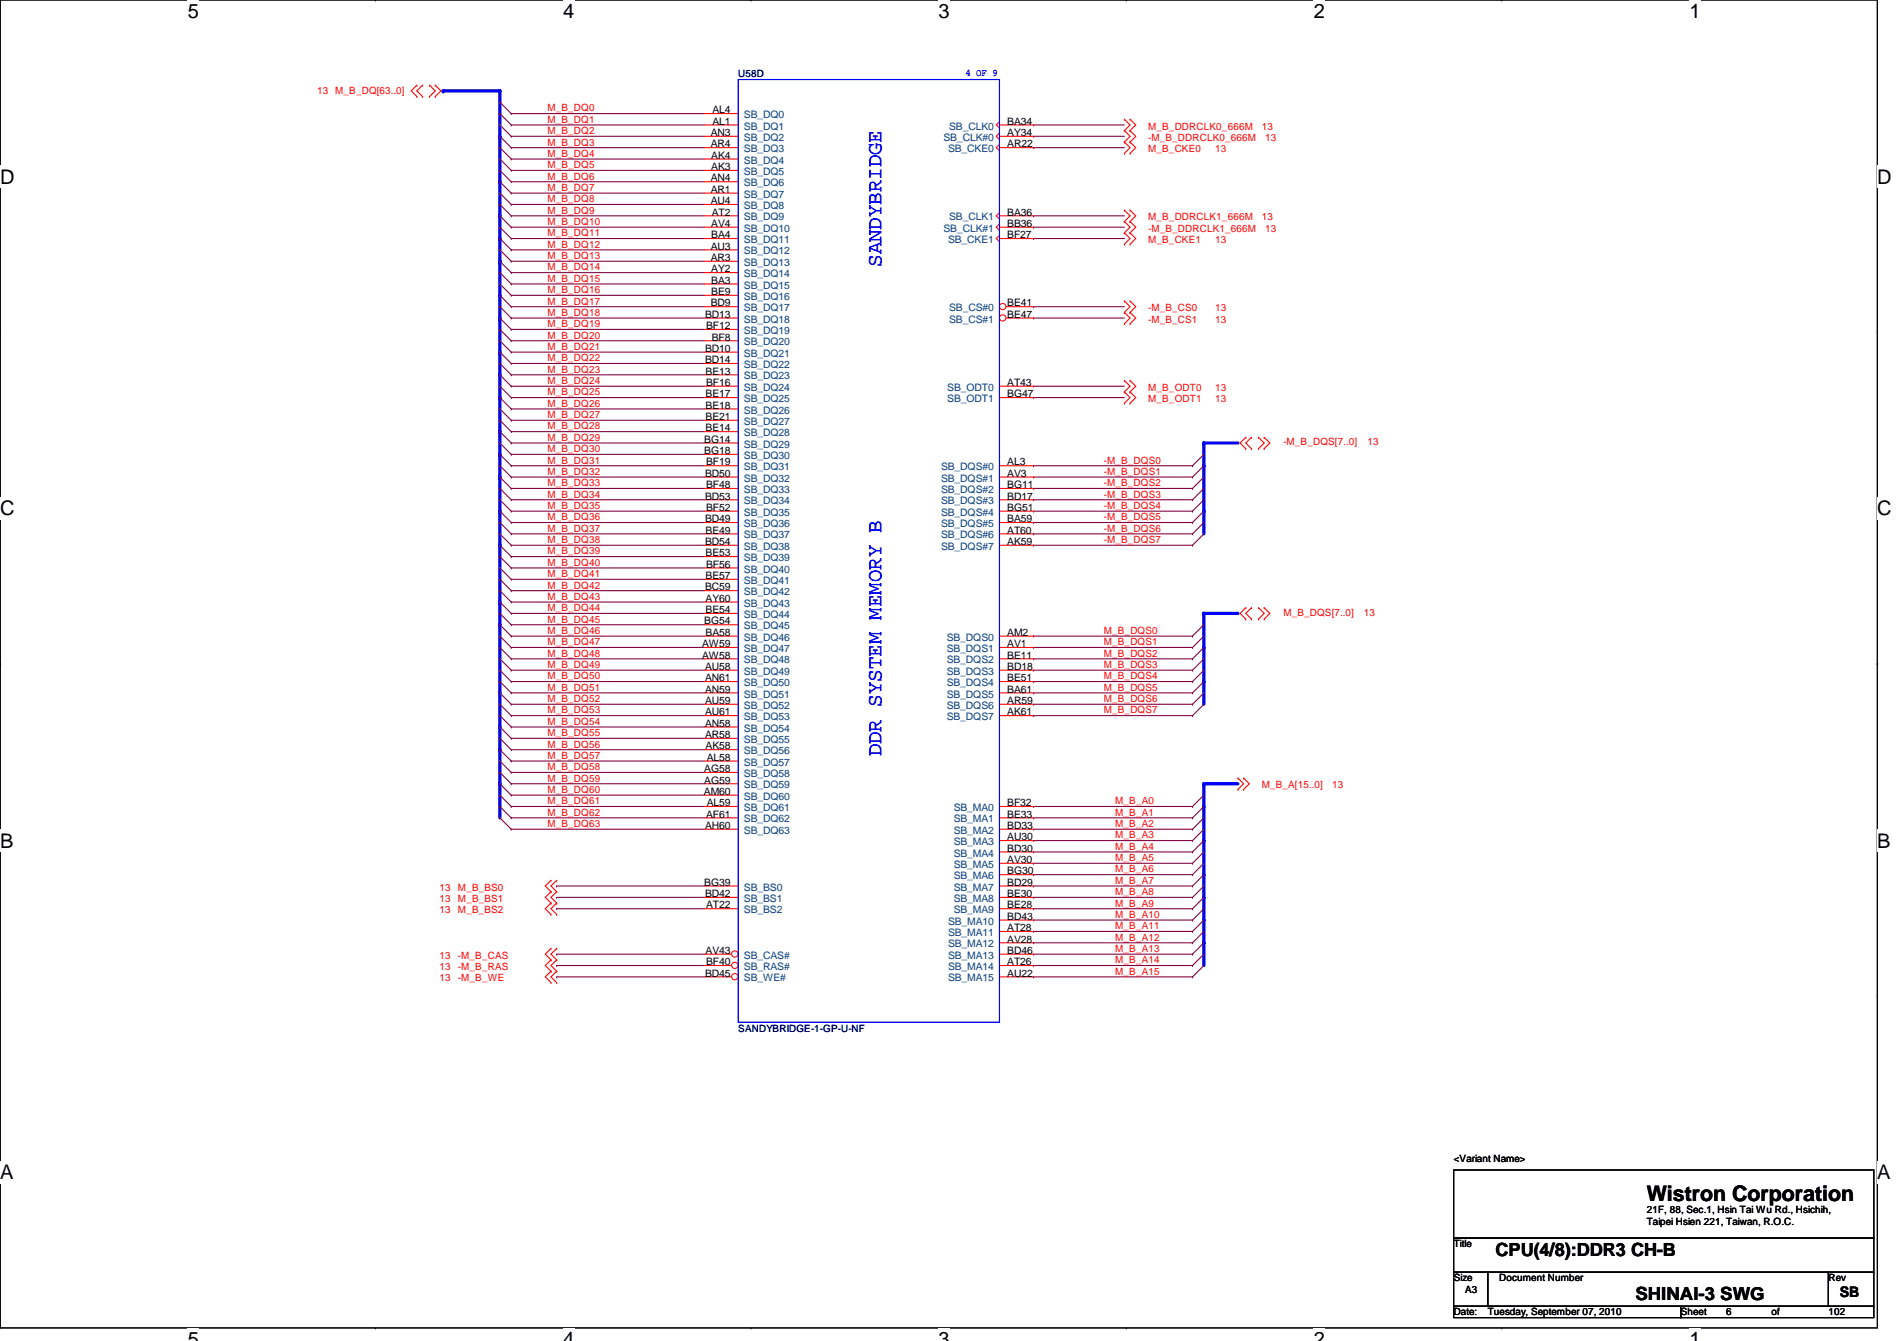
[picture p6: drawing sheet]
<svg xmlns="http://www.w3.org/2000/svg" width="297mm" height="210mm" viewBox="0 0 297 210" stroke-linecap="round" stroke-linejoin="round" font-family="sans-serif">
<path d="M0 0h294v207.9h-294z" fill="none" stroke="#000" stroke-width=".17"/>
<g fill="#fff">
<path d="M29.4 0h1.8v3.5h-1.8z"/>
<path d="M29.4 207.9h1.8v2h-1.8z"/>
</g>
<path d="M58.8 0h.1M58.8 207.9h.1" fill="none" stroke="#000" stroke-width=".17"/>
<g fill="#fff">
<path d="M88.2 0h1.7v3.5h-1.7z"/>
<path d="M88.2 207.9h1.7v2h-1.7z"/>
</g>
<path d="M117.6 0h.1M117.6 207.9h.1" fill="none" stroke="#000" stroke-width=".17"/>
<g fill="#fff">
<path d="M147 0h1.7v3.5h-1.7z"/>
<path d="M147 207.9h1.7v2h-1.7z"/>
</g>
<path d="M176.4 0h.1M176.4 207.9h.1" fill="none" stroke="#000" stroke-width=".17"/>
<g fill="#fff">
<path d="M205.7 0h1.8v3.5h-1.8z"/>
<path d="M205.7 207.9h1.8v2h-1.8z"/>
</g>
<path d="M235.2 0h.1M235.2 207.9h.1" fill="none" stroke="#000" stroke-width=".17"/>
<g fill="#fff">
<path d="M264.5 0h1.8v3.5h-1.8z"/>
<path d="M264.5 207.9h1.8v2h-1.8z"/>
<path d="M0 26h2.3v3.4h-2.3z"/>
<path d="M294 26h2.2v3.4h-2.2z"/>
<path d="M0 77.9h2.3v3.5h-2.3z"/>
<path d="M294 77.9h2.2v3.5h-2.2z"/>
</g>
<path d="M0 51.9h.1M294 51.9h.1" fill="none" stroke="#000" stroke-width=".17"/>
<g fill="#fff">
<path d="M0 129.9h2.1v3.4h-2.1z"/>
<path d="M294 129.9h2v3.4h-2z"/>
</g>
<path d="M0 103.9h.1M294 103.9h.1" fill="none" stroke="#000" stroke-width=".17"/>
<path d="M0 103.9h.1M294 103.9h.1" fill="none" stroke="#000" stroke-width=".16"/>
<g fill="#fff">
<path d="M0 181.8h2.1v3.5h-2.1z"/>
<path d="M294 181.8h2v3.5h-2z"/>
</g>
<path d="M0 155.9h.1M294 155.9h.1" fill="none" stroke="#000" stroke-width=".17"/>
<path d="M69.4 14.2h8.9" fill="none" stroke="#00f" stroke-width=".51"/>
<circle cx="69.4" cy="14.2" r=".25" fill="#00f"/>
<path d="M78.3 46.2v3.6" fill="none" stroke="#00f" stroke-width=".51"/>
<circle cx="78.3" cy="46.2" r=".25" fill="#00f"/>
<path d="M78.3 94.2v3.6" fill="none" stroke="#00f" stroke-width=".51"/>
<circle cx="78.3" cy="94.2" r=".25" fill="#00f"/>
<g fill="none" stroke="#800040" stroke-width=".17">
<path d="M80 17.8h.1M80 19.6h.1M80 17.8h30.3M80 19.6h30.3M80 21.3h.1M80 23.1h.1M80 24.9h.1M80 26.7h.1M80 28.4h.1M80 30.2h.1M80 32h.1M80 33.8h.1"/>
<path d="M80 35.6h.1M80 37.3h.1M80 39.1h.1M80 21.3h30.3M80 23.1h30.3M80 24.9h30.3M80 26.7h30.3M80 28.4h30.3M80 30.2h30.3M80 32h30.3M80 33.8h30.3M80 35.6h30.3"/>
<path d="M80 37.3h30.3M80 39.1h30.3M80 40.9h.1M80 42.7h.1M80 44.4h.1M80 46.2h.1M80 48h.1M80 49.8h.1M80 51.6h.1M80 53.3h.1M80 55.1h.1M80 56.9h.1"/>
<path d="M80 58.7h.1M80 40.9h30.3M80 42.7h30.3M80 44.4h30.3M80 46.2h30.3M80 48h30.3M80 49.8h30.3M80 51.6h30.3M80 53.3h30.3M80 55.1h30.3M80 56.9h30.3M80 58.7h30.3"/>
<path d="M80 74.7h.1M80 76.5h.1M80 78.2h.1M80 60.5h.1M80 62.2h.1M80 64h.1M80 65.8h.1M80 67.6h.1M80 69.3h.1M80 71.1h.1M80 72.9h.1M80 74.7h30.3"/>
<path d="M80 76.5h30.3M80 78.2h30.3M80 60.5h30.3M80 62.2h30.3M80 64h30.3M80 65.8h30.3M80 67.6h30.3M80 69.3h30.3M80 71.1h30.3M80 72.9h30.3M80 80h.1M80 81.8h.1"/>
<path d="M80 83.6h.1M80 85.3h.1M80 87.1h.1M80 88.9h.1M80 90.7h.1M80 92.5h.1M80 94.2h.1M80 96h.1M80 97.8h.1M80 99.6h.1M80 80h30.3M80 81.8h30.3"/>
<path d="M80 83.6h30.3M80 85.3h30.3M80 87.1h30.3M80 88.9h30.3M80 90.7h30.3M80 92.5h30.3M80 94.2h30.3M80 96h30.3M80 97.8h30.3M80 99.6h30.3M80 101.3h.1M80 103.1h.1"/>
<path d="M80 104.9h.1M80 106.7h.1M80 108.5h.1M80 110.2h.1M80 112h.1M80 113.8h.1M80 115.6h.1M80 117.3h.1M80 119.1h.1M80 101.3h30.3M80 103.1h30.3M80 104.9h30.3"/>
<path d="M80 106.7h30.3M80 108.5h30.3M80 110.2h30.3M80 112h30.3M80 113.8h30.3M80 115.6h30.3M80 117.3h30.3M80 119.1h30.3M80 120.9h.1M80 122.7h.1M80 124.5h.1M80 126.2h.1"/>
<path d="M80 128h.1M80 129.8h.1M80 120.9h30.3M80 122.7h30.3M80 124.5h30.3M80 126.2h30.3M80 128h30.3M80 129.8h30.3"/>
</g>
<path d="M78.3 33.8v3.5" fill="none" stroke="#00f" stroke-width=".51"/>
<circle cx="78.3" cy="33.8" r=".25" fill="#00f"/>
<path d="M78.3 37.3v3.6" fill="none" stroke="#00f" stroke-width=".51"/>
<circle cx="78.3" cy="37.3" r=".25" fill="#00f"/>
<path d="M78.3 58.7v3.5" fill="none" stroke="#00f" stroke-width=".51"/>
<circle cx="78.3" cy="58.7" r=".25" fill="#00f"/>
<path d="M78.3 67.6v3.5" fill="none" stroke="#00f" stroke-width=".51"/>
<circle cx="78.3" cy="67.6" r=".25" fill="#00f"/>
<path d="M78.3 55.1v3.6" fill="none" stroke="#00f" stroke-width=".51"/>
<circle cx="78.3" cy="55.1" r=".25" fill="#00f"/>
<path d="M78.3 80v5.3" fill="none" stroke="#00f" stroke-width=".51"/>
<circle cx="78.3" cy="80" r=".25" fill="#00f"/>
<g fill="none" stroke="#800040" stroke-width=".17">
<path d="M161.8 19.6h.1M161.8 19.6h14.3M161.8 21.3h.1M161.8 23.1h.1M161.8 33.8h.1M161.8 35.6h.1M161.8 37.3h.1M161.8 21.3h14.3M161.8 23.1h14.3M161.8 33.8h14.3M161.8 35.6h14.3M161.8 37.3h14.3"/>
<path d="M161.8 48h.1M161.8 49.8h.1M161.8 48h14.3M161.8 49.8h14.3M161.8 60.5h.1M161.8 62.2h.1M161.8 72.9h.1M161.8 74.7h.1M161.8 76.5h.1M161.8 78.2h.1M161.8 60.5h14.3M161.8 62.2h14.3"/>
<path d="M161.8 72.9h24.9M161.8 74.7h24.9M161.8 76.5h24.9M161.8 78.2h24.9M161.8 80h.1M161.8 81.8h.1M161.8 83.6h.1M161.8 85.3h.1M161.8 80h24.9M161.8 81.8h24.9M161.8 83.6h24.9M161.8 85.3h24.9"/>
<path d="M87.2 138.7h.1M87.2 138.7h23.1M87.2 142.2h.1M87.2 140.5h.1M87.2 149.4h.1M87.2 151.1h.1M87.2 152.9h.1M87.2 142.2h23.1M87.2 140.5h23.1M87.2 149.4h23.1M87.2 151.1h23.1M87.2 152.9h23.1"/>
</g>
<path d="M188.5 69.3h5.3" fill="none" stroke="#00f" stroke-width=".51"/>
<circle cx="188.5" cy="69.3" r=".25" fill="#00f"/>
<path d="M188.5 80v3.6" fill="none" stroke="#00f" stroke-width=".51"/>
<circle cx="188.5" cy="80" r=".25" fill="#00f"/>
<g fill="none" stroke="#800040" stroke-width=".17">
<path d="M161.8 99.6h.1M161.8 99.6h24.9M161.8 101.3h.1M161.8 103.1h.1M161.8 104.9h.1M161.8 106.7h.1M161.8 108.5h.1M161.8 110.2h.1M161.8 112h.1M161.8 101.3h24.9M161.8 103.1h24.9M161.8 104.9h24.9"/>
<path d="M161.8 106.7h24.9M161.8 108.5h24.9M161.8 110.2h24.9M161.8 112h24.9"/>
</g>
<path d="M188.5 96h5.3" fill="none" stroke="#00f" stroke-width=".51"/>
<circle cx="188.5" cy="96" r=".25" fill="#00f"/>
<path d="M188.5 106.7v3.5" fill="none" stroke="#00f" stroke-width=".51"/>
<circle cx="188.5" cy="106.7" r=".25" fill="#00f"/>
<path d="M188.5 147.6v3.5" fill="none" stroke="#00f" stroke-width=".51"/>
<circle cx="188.5" cy="147.6" r=".25" fill="#00f"/>
<path d="M188.5 122.7h5.3" fill="none" stroke="#00f" stroke-width=".51"/>
<circle cx="188.5" cy="122.7" r=".25" fill="#00f"/>
<g fill="none" stroke="#800040" stroke-width=".17">
<path d="M161.8 126.2h.1M161.8 128h.1M161.8 129.8h.1M161.8 131.6h.1M161.8 133.3h.1M161.8 135.1h.1M161.8 136.9h.1M161.8 138.7h.1M161.8 126.2h24.9M161.8 128h24.9M161.8 129.8h24.9M161.8 131.6h24.9"/>
<path d="M161.8 133.3h24.9M161.8 135.1h24.9M161.8 136.9h24.9M161.8 138.7h24.9M161.8 144h.1M161.8 145.8h.1M161.8 147.6h.1M161.8 149.4h.1M161.8 151.1h.1M161.8 140.5h.1M161.8 142.2h.1M161.8 144h24.9"/>
<path d="M161.8 145.8h24.9M161.8 147.6h24.9M161.8 149.4h24.9M161.8 151.1h24.9M161.8 140.5h24.9M161.8 142.2h24.9"/>
</g>
<path d="M188.5 122.7v3.5" fill="none" stroke="#00f" stroke-width=".51"/>
<circle cx="188.5" cy="122.7" r=".25" fill="#00f"/>
<path d="M188.5 136.9v3.6" fill="none" stroke="#00f" stroke-width=".51"/>
<circle cx="188.5" cy="136.9" r=".25" fill="#00f"/>
<path d="M188.5 144v3.6" fill="none" stroke="#00f" stroke-width=".51"/>
<circle cx="188.5" cy="144" r=".25" fill="#00f"/>
<path d="M161.8 152.9h.1M161.8 152.9h24.9" fill="none" stroke="#800040" stroke-width=".17"/>
<path d="M78.3 14.2v7.1" fill="none" stroke="#00f" stroke-width=".51"/>
<circle cx="78.3" cy="14.2" r=".25" fill="#00f"/>
<path d="M78.3 21.3v7.1" fill="none" stroke="#00f" stroke-width=".51"/>
<circle cx="78.3" cy="21.3" r=".25" fill="#00f"/>
<path d="M78.3 28.4v5.4" fill="none" stroke="#00f" stroke-width=".51"/>
<circle cx="78.3" cy="28.4" r=".25" fill="#00f"/>
<path d="M78.3 40.9v5.3" fill="none" stroke="#00f" stroke-width=".51"/>
<circle cx="78.3" cy="40.9" r=".25" fill="#00f"/>
<path d="M78.3 49.8v5.3" fill="none" stroke="#00f" stroke-width=".51"/>
<circle cx="78.3" cy="49.8" r=".25" fill="#00f"/>
<path d="M78.3 62.2v5.4" fill="none" stroke="#00f" stroke-width=".51"/>
<circle cx="78.3" cy="62.2" r=".25" fill="#00f"/>
<path d="M78.3 71.1v3.6" fill="none" stroke="#00f" stroke-width=".51"/>
<circle cx="78.3" cy="71.1" r=".25" fill="#00f"/>
<path d="M78.3 74.7v5.3" fill="none" stroke="#00f" stroke-width=".51"/>
<circle cx="78.3" cy="74.7" r=".25" fill="#00f"/>
<path d="M78.3 85.3v8.9" fill="none" stroke="#00f" stroke-width=".51"/>
<circle cx="78.3" cy="85.3" r=".25" fill="#00f"/>
<path d="M78.3 108.5v5.3" fill="none" stroke="#00f" stroke-width=".51"/>
<circle cx="78.3" cy="108.5" r=".25" fill="#00f"/>
<path d="M78.3 97.8v10.7" fill="none" stroke="#00f" stroke-width=".51"/>
<circle cx="78.3" cy="97.8" r=".25" fill="#00f"/>
<path d="M78.3 113.8v3.5" fill="none" stroke="#00f" stroke-width=".51"/>
<circle cx="78.3" cy="113.8" r=".25" fill="#00f"/>
<path d="M78.3 122.7v5.3" fill="none" stroke="#00f" stroke-width=".51"/>
<circle cx="78.3" cy="122.7" r=".25" fill="#00f"/>
<path d="M78.3 117.3v5.4" fill="none" stroke="#00f" stroke-width=".51"/>
<circle cx="78.3" cy="117.3" r=".25" fill="#00f"/>
<path d="M188.5 69.3v3.6" fill="none" stroke="#00f" stroke-width=".51"/>
<circle cx="188.5" cy="69.3" r=".25" fill="#00f"/>
<path d="M188.5 72.9v7.1" fill="none" stroke="#00f" stroke-width=".51"/>
<circle cx="188.5" cy="72.9" r=".25" fill="#00f"/>
<path d="M188.5 96v5.3" fill="none" stroke="#00f" stroke-width=".51"/>
<circle cx="188.5" cy="96" r=".25" fill="#00f"/>
<path d="M188.5 101.3v5.4" fill="none" stroke="#00f" stroke-width=".51"/>
<circle cx="188.5" cy="101.3" r=".25" fill="#00f"/>
<path d="M188.5 126.2v5.4" fill="none" stroke="#00f" stroke-width=".51"/>
<circle cx="188.5" cy="126.2" r=".25" fill="#00f"/>
<path d="M188.5 131.6v5.3" fill="none" stroke="#00f" stroke-width=".51"/>
<circle cx="188.5" cy="131.6" r=".25" fill="#00f"/>
<path d="M188.5 140.5v3.5" fill="none" stroke="#00f" stroke-width=".51"/>
<circle cx="188.5" cy="140.5" r=".25" fill="#00f"/>
<g fill="none" stroke="#f00" stroke-width=".17">
<path d="M65.3 15.1h.1M65.3 13.3h.1M65.3 13.3l-.9 .9 .9 .9M66.2 15.1h.1M66.2 13.3h.1M66.2 13.3l-.9 .9 .9 .9M67.3 13.3h.1M67.3 15.1h.1M67.3 13.3l.9 .9-.9 .9M68.2 15.1h.1M68.2 13.3h.1M68.2 13.3l.8 .9-.8 .9"/>
<path d="M110.3 19.6h5.3M110.3 17.8h5.3M156.5 19l-.5 .6 .5 .5M156.5 19.6h5.3M176.1 18.7h.1M176.1 18.7l.8 .9-.8 .8M176.9 18.7h.1M176.9 18.7l.9 .9-.9 .8M110.3 33.8h5.3M110.3 21.3h5.3M110.3 35.6h5.3M110.3 23.1h5.3"/>
<path d="M110.3 37.3h5.3M110.3 24.9h5.3M110.3 26.7h5.3M110.3 28.4h5.3M110.3 30.2h5.3M110.3 32h5.3M110.3 39.1h5.3M156.5 33.3l-.5 .5 .5 .5M156.5 33.8h5.3M156.5 20.8l-.5 .5 .5 .5M156.5 21.3h5.3M156.5 35.1l-.5 .5 .5 .5"/>
<path d="M156.5 35.6h5.3M156.5 22.6l-.5 .5 .5 .5M156.5 23.1h5.3M156.5 36.8l-.5 .5 .5 .5M156.5 37.3h5.3M176.1 22.2h.1M176.1 24h.1M176.1 20.4h.1M176.1 36.4h.1M176.1 38.2h.1M176.1 32.9h.1M176.1 34.7h.1"/>
<path d="M176.1 22.2l.8 .9-.8 .9M176.1 20.4l.8 .9-.8 .9M176.1 36.4l.8 .9-.8 .9M176.1 32.9l.8 .9-.8 .9M176.1 34.7l.8 .9-.8 .8M176.9 22.2h.1M176.9 24h.1M176.9 20.4h.1M176.9 36.4h.1M176.9 38.2h.1M176.9 32.9h.1M176.9 34.7h.1"/>
<path d="M176.9 22.2l.9 .9-.9 .9M176.9 20.4l.9 .9-.9 .9M176.9 36.4l.9 .9-.9 .9M176.9 32.9l.9 .9-.9 .9M176.9 34.7l.9 .9-.9 .8M110.3 40.9h5.3M110.3 42.7h5.3M110.3 44.4h5.3M110.3 46.2h5.3M110.3 48h5.3M110.3 49.8h5.3M110.3 51.6h5.3"/>
<path d="M110.3 53.3h5.3M110.3 55.1h5.3M110.3 56.9h5.3M110.3 58.7h5.3M176.1 47.1h.1M176.1 48.9h.1M176.1 50.7h.1M176.1 59.6h.1M176.1 47.1l.8 .9-.8 .9M176.1 48.9l.8 .9-.8 .9M176.1 59.6l.8 .9-.8 .8M176.9 47.1h.1"/>
<path d="M176.9 48.9h.1M176.9 50.7h.1M176.9 59.6h.1M176.9 47.1l.9 .9-.9 .9M176.9 48.9l.9 .9-.9 .9M176.9 59.6l.9 .9-.9 .8M110.3 60.5h5.3M110.3 62.2h5.3M110.3 72.9h5.3M110.3 74.7h5.3M110.3 76.5h5.3M110.3 78.2h5.3"/>
<path d="M110.3 64h5.3M110.3 65.8h5.3M110.3 67.6h5.3M110.3 69.3h5.3M110.3 71.1h5.3M156.5 60.5h5.3M156.5 62.2h5.3M156.5 72.9h5.3M156.5 74.7h5.3M156.5 76.5h5.3M156.5 78.2h5.3M176.1 61.3h.1"/>
<path d="M176.1 63.1h.1M176.1 61.3l.8 .9-.8 .9M176.9 61.3h.1M176.9 63.1h.1M176.9 61.3l.9 .9-.9 .9M195.1 70.2h.1M195.1 68.5h.1M195.1 68.5l-.9 .8 .9 .9M196 70.2h.1M196 68.5h.1M196 68.5l-.9 .8 .9 .9M197.1 68.5h.1"/>
<path d="M197.1 70.2h.1M197.1 68.5l.8 .8-.8 .9M197.9 70.2h.1M197.9 68.5h.1M197.9 68.5l.9 .8-.9 .9M110.3 80h5.3M110.3 81.8h5.3M110.3 83.6h5.3M110.3 85.3h5.3M110.3 99.6h5.3M110.3 87.1h5.3M110.3 88.9h5.3"/>
<path d="M110.3 90.7h5.3M110.3 92.5h5.3M110.3 94.2h5.3M110.3 96h5.3M110.3 97.8h5.3M156.5 80h5.3M156.5 81.8h5.3M156.5 83.6h5.3M156.5 85.3h5.3M156.5 99.6h5.3M195.1 96.9h.1M195.1 95.1h.1"/>
<path d="M195.1 95.1l-.9 .9 .9 .9M196 96.9h.1M196 95.1h.1M196 95.1l-.9 .9 .9 .9M197.1 95.1h.1M197.1 96.9h.1M197.1 95.1l.8 .9-.8 .9M197.9 96.9h.1M197.9 95.1h.1M197.9 95.1l.9 .9-.9 .9M110.3 106.7h5.3M110.3 108.5h5.3"/>
<path d="M110.3 110.2h5.3M110.3 112h5.3M110.3 101.3h5.3M110.3 103.1h5.3M110.3 104.9h5.3M110.3 113.8h5.3M110.3 115.6h5.3M110.3 117.3h5.3M110.3 119.1h5.3M156.5 106.7h5.3M156.5 108.5h5.3M156.5 110.2h5.3"/>
<path d="M156.5 112h5.3M156.5 101.3h5.3M156.5 103.1h5.3M156.5 104.9h5.3M86.3 137.8h.1M86.3 139.6h.1M86.3 137.8l-.9 .9 .9 .9M86.3 139.6l-.9 .9 .9 .9M87.2 137.8h.1M87.2 139.6h.1M87.2 137.8l-.9 .9 .9 .9M87.2 139.6l-.9 .9 .9 .9"/>
<path d="M110.3 126.2h5.3M110.3 128h5.3M110.3 129.8h5.3M110.3 120.9h5.3M110.3 122.7h5.3M110.3 124.5h5.3M156.5 126.2h5.3M156.5 128h5.3M156.5 129.8h5.3M156.5 131.6h5.3M156.5 133.3h5.3M156.5 135.1h5.3"/>
<path d="M156.5 136.9h5.3M156.5 138.7h5.3M193.8 121.8h.1M193.8 123.6h.1M193.8 121.8l.9 .9-.9 .9M194.7 121.8h.1M194.7 123.6h.1M194.7 121.8l.9 .9-.9 .9M86.3 141.4h.1M86.3 143.1h.1M86.3 148.5h.1M86.3 150.2h.1"/>
<path d="M86.3 152h.1M86.3 153.8h.1M86.3 141.4l-.9 .8 .9 .9M86.3 148.5l-.9 .9 .9 .8M86.3 150.2l-.9 .9 .9 .9M86.3 152l-.9 .9 .9 .9M87.2 141.4h.1M87.2 143.1h.1M87.2 148.5h.1M87.2 150.2h.1M87.2 152h.1M87.2 153.8h.1"/>
<path d="M87.2 141.4l-.9 .8 .9 .9M87.2 148.5l-.9 .9 .9 .8M87.2 150.2l-.9 .9 .9 .9M87.2 152l-.9 .9 .9 .9M156.5 140.5h5.3M156.5 142.2h5.3M156.5 144h5.3M156.5 145.8h5.3M156.5 147.6h5.3M156.5 149.4h5.3M156.5 151.1h5.3M156.5 152.9h5.3"/>
</g>
<g fill="none" stroke="#800040" stroke-width=".17">
<path d="M78.3 16h.1M78.3 17.8h.1M78.3 19.6h.1M78.3 16l1.7 1.8M78.3 17.8l1.7 1.8M78.3 19.6l1.7 1.7M78.3 21.3h.1M78.3 23.1h.1M78.3 24.9h.1M78.3 26.7h.1M78.3 28.4h.1M78.3 30.2h.1"/>
<path d="M78.3 32h.1M78.3 33.8h.1M78.3 35.6h.1M78.3 37.3h.1M78.3 39.1h.1M78.3 21.3l1.7 1.8M78.3 23.1l1.7 1.8M78.3 24.9l1.7 1.8M78.3 26.7l1.7 1.7M78.3 28.4l1.7 1.8M78.3 30.2l1.7 1.8M78.3 32l1.7 1.8"/>
<path d="M78.3 33.8l1.7 1.8M78.3 35.6l1.7 1.7M78.3 37.3l1.7 1.8M78.3 39.1l1.7 1.8M78.3 40.9h.1M78.3 42.7h.1M78.3 44.4h.1M78.3 46.2h.1M78.3 48h.1M78.3 49.8h.1M78.3 51.6h.1M78.3 53.3h.1"/>
<path d="M78.3 56.9h.1M78.3 55.1h.1M78.3 58.7h.1M78.3 40.9l1.7 1.8M78.3 42.7l1.7 1.7M78.3 44.4l1.7 1.8M78.3 46.2l1.7 1.8M78.3 48l1.7 1.8M78.3 49.8l1.7 1.8M78.3 51.6l1.7 1.7M78.3 53.3l1.7 1.8M78.3 56.9l1.7 1.8"/>
<path d="M78.3 55.1l1.7 1.8M78.3 58.7l1.7 1.8M78.3 60.5h.1M78.3 62.2h.1M78.3 64h.1M78.3 65.8h.1M78.3 67.6h.1M78.3 69.3h.1M78.3 71.1h.1M78.3 72.9h.1M78.3 74.7h.1M78.3 78.2h.1"/>
<path d="M78.3 76.5h.1M78.3 60.5l1.7 1.7M78.3 62.2l1.7 1.8M78.3 64l1.7 1.8M78.3 65.8l1.7 1.8M78.3 67.6l1.7 1.7M78.3 69.3l1.7 1.8M78.3 71.1l1.7 1.8M78.3 72.9l1.7 1.8M78.3 74.7l1.7 1.8M78.3 78.2l1.7 1.8M78.3 76.5l1.7 1.7"/>
<path d="M186.7 72.9h.1M186.7 74.7h.1M186.7 76.5h.1M186.7 78.2h.1M188.5 71.1l-1.8 1.8M188.5 72.9l-1.8 1.8M188.5 74.7l-1.8 1.8M188.5 76.5l-1.8 1.7M188.5 78.2l-1.8 1.8M78.3 80h.1M78.3 81.8h.1M78.3 83.6h.1"/>
<path d="M78.3 85.3h.1M78.3 87.1h.1M78.3 88.9h.1M78.3 90.7h.1M78.3 92.5h.1M78.3 94.2h.1M78.3 96h.1M78.3 97.8h.1M78.3 99.6h.1M78.3 80l1.7 1.8M78.3 81.8l1.7 1.8M78.3 83.6l1.7 1.7"/>
<path d="M78.3 85.3l1.7 1.8M78.3 87.1l1.7 1.8M78.3 88.9l1.7 1.8M78.3 90.7l1.7 1.8M78.3 92.5l1.7 1.7M78.3 94.2l1.7 1.8M78.3 96l1.7 1.8M78.3 97.8l1.7 1.8M78.3 99.6l1.7 1.7M186.7 80h.1M186.7 81.8h.1M186.7 83.6h.1"/>
<path d="M186.7 85.3h.1M186.7 99.6h.1M188.5 80l-1.8 1.8M188.5 81.8l-1.8 1.8M188.5 83.6l-1.8 1.7M188.5 97.8l-1.8 1.8M188.5 99.6l-1.8 1.7M78.3 101.3h.1M78.3 103.1h.1M78.3 104.9h.1M78.3 106.7h.1M78.3 108.5h.1"/>
<path d="M78.3 110.2h.1M78.3 112h.1M78.3 113.8h.1M78.3 115.6h.1M78.3 117.3h.1M78.3 119.1h.1M78.3 101.3l1.7 1.8M78.3 103.1l1.7 1.8M78.3 104.9l1.7 1.8M78.3 106.7l1.7 1.8M78.3 108.5l1.7 1.7M78.3 110.2l1.7 1.8"/>
<path d="M78.3 112l1.7 1.8M78.3 113.8l1.7 1.8M78.3 115.6l1.7 1.7M78.3 117.3l1.7 1.8M78.3 119.1l1.7 1.8M186.7 101.3h.1M186.7 103.1h.1M186.7 104.9h.1M186.7 106.7h.1M186.7 108.5h.1M186.7 110.2h.1M186.7 112h.1"/>
<path d="M188.5 101.3l-1.8 1.8M188.5 103.1l-1.8 1.8M188.5 104.9l-1.8 1.8M188.5 106.7l-1.8 1.8M188.5 108.5l-1.8 1.7M188.5 110.2l-1.8 1.8M78.3 120.9h.1M78.3 122.7h.1M78.3 124.5h.1M78.3 126.2h.1M78.3 128h.1M78.3 120.9l1.7 1.8"/>
<path d="M78.3 122.7l1.7 1.8M78.3 124.5l1.7 1.7M78.3 126.2l1.7 1.8M78.3 128l1.7 1.8M186.7 126.2h.1M186.7 128h.1M186.7 129.8h.1M186.7 131.6h.1M186.7 133.3h.1M186.7 135.1h.1M186.7 136.9h.1M186.7 138.7h.1"/>
<path d="M188.5 124.5l-1.8 1.7M188.5 126.2l-1.8 1.8M188.5 128l-1.8 1.8M188.5 129.8l-1.8 1.8M188.5 131.6l-1.8 1.7M188.5 133.3l-1.8 1.8M188.5 135.1l-1.8 1.8M188.5 136.9l-1.8 1.8M188.5 138.7l-1.8 1.8M186.7 140.5h.1M186.7 142.2h.1M186.7 144h.1"/>
<path d="M186.7 145.8h.1M186.7 147.6h.1M186.7 149.4h.1M186.7 151.1h.1M186.7 152.9h.1M188.5 140.5l-1.8 1.7M188.5 142.2l-1.8 1.8M188.5 144l-1.8 1.8M188.5 145.8l-1.8 1.8M188.5 147.6l-1.8 1.8M188.5 149.4l-1.8 1.7M188.5 151.1l-1.8 1.8"/>
</g>
<path d="M227.6 183.1h65.8v10.7h-65.8zM227.6 193.8h65.8v5.3h-65.8zM227.6 199.1h5.4v5.4h-5.4zM233 199.1h53.3v5.4h-53.3zM286.3 199.1h7.1v5.4h-7.1zM227.6 204.5h35.6v1.7h-35.6zM263.2 204.5h30.2v1.7h-30.2z" fill="none" stroke="#000" stroke-width=".17"/>
<circle cx="157" cy="48" r=".5" fill="#fff"/>
<g fill="none" stroke="#f00" stroke-width=".17">
<path d="M157.6 48h4.2"/>
<circle cx="157" cy="48" r=".5"/>
</g>
<circle cx="157" cy="49.8" r=".5" fill="#fff"/>
<g fill="none" stroke="#f00" stroke-width=".17">
<path d="M157.6 49.8h4.2"/>
<circle cx="157" cy="49.8" r=".5"/>
</g>
<circle cx="115.1" cy="149.3" r=".5" fill="#fff"/>
<g fill="none" stroke="#f00" stroke-width=".17">
<path d="M110.3 149.4h4.3"/>
<circle cx="115.1" cy="149.3" r=".5"/>
</g>
<circle cx="115.1" cy="151.1" r=".5" fill="#fff"/>
<g fill="none" stroke="#f00" stroke-width=".17">
<path d="M110.3 151.1h4.3"/>
<circle cx="115.1" cy="151.1" r=".5"/>
</g>
<circle cx="115.1" cy="152.9" r=".5" fill="#fff"/>
<g fill="none" stroke="#f00" stroke-width=".17">
<path d="M110.3 138.7h5.3M110.3 152.9h4.3M110.3 140.5h5.3M110.3 142.2h5.3"/>
<circle cx="115.1" cy="152.9" r=".5"/>
</g>
<path d="M115.6 12.4h40.9v147.6h-40.9z" fill="none" stroke="#00f" stroke-width=".17"/>
<g font-size="3.3" fill="#00f">
<text x="138" y="41.8" transform="rotate(-90 138 41.8)">SANDYBRIDGE</text>
<text x="138" y="118.4" transform="rotate(-90 138 118.4)">DDR SYSTEM MEMORY B</text>
</g>
<text font-size="3.3" x="257.8" y="188">Wistron Corporation</text>
<g font-size="3.1">
<text x="29.4" y="2.8">5</text>
<text x="88.2" y="2.8">4</text>
<text x="147" y="2.8">3</text>
<text x="205.7" y="2.8">2</text>
<text x="264.5" y="2.8">1</text>
<text x="0" y="28.7">D</text>
<text x="294" y="28.7">D</text>
<text x="0" y="80.7">C</text>
<text x="294" y="80.7">C</text>
<text x="0" y="132.7">B</text>
<text x="294" y="132.7">B</text>
<text x="0" y="184.6">A</text>
<text x="294" y="184.6">A</text>
<text x="29.4" y="210.7">5</text>
<text x="88.2" y="210.7">4</text>
<text x="147" y="210.7">3</text>
<text x="205.7" y="210.7">2</text>
<text x="264.5" y="210.7">1</text>
</g>
<g font-size="2.8">
<text x="234.2" y="196.6">CPU(4/8):DDR3 CH-B</text>
<text x="256.1" y="203.5">SHINAI-3 SWG</text>
</g>
<text font-size="2.3" x="288.1" y="203">SB</text>
<text font-size="1.6" fill="#00f" x="151.2" y="11.9">4 OF 9</text>
<g font-size="1.6" fill="#f00">
<text x="49.7" y="14.8">13 M_B_DQ[63..0]</text>
<text x="85.7" y="17.4">M_B_DQ0</text>
<text x="85.7" y="19.2">M_B_DQ1</text>
<text x="85.7" y="21">M_B_DQ2</text>
<text x="85.7" y="22.8">M_B_DQ3</text>
<text x="179.8" y="23.8">M_B_CKE0</text>
<text x="179.8" y="20.3">M_B_DDRCLK0_666M</text>
<text x="179.8" y="22.1">-M_B_DDRCLK0_666M</text>
<text x="190.3" y="23.8">13</text>
<text x="197.6" y="20.3">13</text>
<text x="198.1" y="22.1">13</text>
<text x="85.7" y="24.6">M_B_DQ4</text>
<text x="85.7" y="26.3">M_B_DQ5</text>
<text x="85.7" y="28.1">M_B_DQ6</text>
<text x="85.7" y="29.9">M_B_DQ7</text>
<text x="85.7" y="31.7">M_B_DQ8</text>
<text x="85.7" y="33.4">M_B_DQ9</text>
<text x="85.7" y="35.2">M_B_DQ10</text>
<text x="179.8" y="34.5">M_B_DDRCLK1_666M</text>
<text x="197.6" y="34.5">13</text>
<text x="85.7" y="37">M_B_DQ11</text>
<text x="85.7" y="38.8">M_B_DQ12</text>
<text x="85.7" y="40.6">M_B_DQ13</text>
<text x="179.8" y="38.1">M_B_CKE1</text>
<text x="179.8" y="36.3">-M_B_DDRCLK1_666M</text>
<text x="190.3" y="38.1">13</text>
<text x="198.1" y="36.3">13</text>
<text x="85.7" y="42.3">M_B_DQ14</text>
<text x="85.7" y="44.1">M_B_DQ15</text>
<text x="85.7" y="45.9">M_B_DQ16</text>
<text x="85.7" y="47.7">M_B_DQ17</text>
<text x="85.7" y="49.4">M_B_DQ18</text>
<text x="85.7" y="51.2">M_B_DQ19</text>
<text x="85.7" y="53">M_B_DQ20</text>
<text x="179.8" y="48.7">-M_B_CS0</text>
<text x="179.8" y="50.5">-M_B_CS1</text>
<text x="190.3" y="48.7">13</text>
<text x="190.3" y="50.5">13</text>
<text x="85.7" y="54.8">M_B_DQ21</text>
<text x="85.7" y="56.6">M_B_DQ22</text>
<text x="85.7" y="58.3">M_B_DQ23</text>
<text x="85.7" y="60.1">M_B_DQ24</text>
<text x="85.7" y="61.9">M_B_DQ25</text>
<text x="85.7" y="63.7">M_B_DQ26</text>
<text x="85.7" y="65.4">M_B_DQ27</text>
<text x="179.8" y="61.2">M_B_ODT0</text>
<text x="179.8" y="62.9">M_B_ODT1</text>
<text x="190.3" y="61.2">13</text>
<text x="190.3" y="62.9">13</text>
<text x="85.7" y="67.2">M_B_DQ28</text>
<text x="85.7" y="69">M_B_DQ29</text>
<text x="85.7" y="70.8">M_B_DQ30</text>
<text x="201" y="69.7">-M_B_DQS[7..0]</text>
<text x="214.1" y="69.7">13</text>
<text x="85.7" y="74.3">M_B_DQ32</text>
<text x="85.7" y="76.1">M_B_DQ33</text>
<text x="85.7" y="77.9">M_B_DQ34</text>
<text x="85.7" y="72.6">M_B_DQ31</text>
<text x="172.8" y="72.6">-M_B_DQS0</text>
<text x="172.8" y="74.3">-M_B_DQS1</text>
<text x="172.8" y="76.1">-M_B_DQS2</text>
<text x="172.8" y="77.9">-M_B_DQS3</text>
<text x="85.7" y="79.7">M_B_DQ35</text>
<text x="85.7" y="81.4">M_B_DQ36</text>
<text x="85.7" y="83.2">M_B_DQ37</text>
<text x="172.8" y="79.7">-M_B_DQS4</text>
<text x="172.8" y="81.4">-M_B_DQS5</text>
<text x="172.8" y="83.2">-M_B_DQS6</text>
<text x="85.7" y="85">M_B_DQ38</text>
<text x="85.7" y="86.8">M_B_DQ39</text>
<text x="85.7" y="88.6">M_B_DQ40</text>
<text x="172.8" y="85">-M_B_DQS7</text>
<text x="85.7" y="90.3">M_B_DQ41</text>
<text x="85.7" y="92.1">M_B_DQ42</text>
<text x="85.7" y="93.9">M_B_DQ43</text>
<text x="85.7" y="95.7">M_B_DQ44</text>
<text x="85.7" y="97.5">M_B_DQ45</text>
<text x="85.7" y="99.2">M_B_DQ46</text>
<text x="85.7" y="101">M_B_DQ47</text>
<text x="172.8" y="99.2">M_B_DQS0</text>
<text x="172.8" y="101">M_B_DQS1</text>
<text x="201" y="96.4">M_B_DQS[7..0]</text>
<text x="213.6" y="96.4">13</text>
<text x="85.7" y="102.8">M_B_DQ48</text>
<text x="85.7" y="104.6">M_B_DQ49</text>
<text x="85.7" y="106.3">M_B_DQ50</text>
<text x="172.8" y="102.8">M_B_DQS2</text>
<text x="172.8" y="104.6">M_B_DQS3</text>
<text x="172.8" y="106.3">M_B_DQS4</text>
<text x="85.7" y="108.1">M_B_DQ51</text>
<text x="85.7" y="109.9">M_B_DQ52</text>
<text x="85.7" y="111.7">M_B_DQ53</text>
<text x="85.7" y="113.5">M_B_DQ54</text>
<text x="172.8" y="108.1">M_B_DQS5</text>
<text x="172.8" y="109.9">M_B_DQS6</text>
<text x="172.8" y="111.7">M_B_DQS7</text>
<text x="85.7" y="115.2">M_B_DQ55</text>
<text x="85.7" y="117">M_B_DQ56</text>
<text x="85.7" y="118.8">M_B_DQ57</text>
<text x="85.7" y="120.6">M_B_DQ58</text>
<text x="85.7" y="122.3">M_B_DQ59</text>
<text x="85.7" y="124.1">M_B_DQ60</text>
<text x="85.7" y="125.9">M_B_DQ61</text>
<text x="174.6" y="125.9">M_B_A0</text>
<text x="197.6" y="123.4">M_B_A[15..0]</text>
<text x="208.6" y="123.4">13</text>
<text x="85.7" y="127.7">M_B_DQ62</text>
<text x="85.7" y="129.5">M_B_DQ63</text>
<text x="174.6" y="127.7">M_B_A1</text>
<text x="174.6" y="129.5">M_B_A2</text>
<text x="174.6" y="131.2">M_B_A3</text>
<text x="174.6" y="133">M_B_A4</text>
<text x="174.6" y="134.8">M_B_A5</text>
<text x="174.6" y="136.6">M_B_A6</text>
<text x="68.8" y="139.4">13</text>
<text x="68.8" y="141.2">13</text>
<text x="68.8" y="143">13</text>
<text x="71.7" y="139.4">M_B_BS0</text>
<text x="71.7" y="141.2">M_B_BS1</text>
<text x="71.7" y="143">M_B_BS2</text>
<text x="174.6" y="143.7">M_B_A10</text>
<text x="174.6" y="138.3">M_B_A7</text>
<text x="174.6" y="140.1">M_B_A8</text>
<text x="174.6" y="141.9">M_B_A9</text>
<text x="174.6" y="145.5">M_B_A11</text>
<text x="174.6" y="147.2">M_B_A12</text>
<text x="174.6" y="149">M_B_A13</text>
<text x="68.8" y="150.1">13</text>
<text x="68.8" y="151.8">13</text>
<text x="68.8" y="153.6">13</text>
<text x="71.7" y="150.1">-M_B_CAS</text>
<text x="71.7" y="151.8">-M_B_RAS</text>
<text x="71.7" y="153.6">-M_B_WE</text>
<text x="174.6" y="150.8">M_B_A14</text>
<text x="174.6" y="152.6">M_B_A15</text>
</g>
<g font-size="1.6">
<text x="111.5" y="17.7">AL4</text>
<text x="111.3" y="21.3">AN3</text>
<text x="111.3" y="23.1">AR4</text>
<text x="111.5" y="19.5">AL1</text>
<text x="157.7" y="19.5">BA34</text>
<text x="157.7" y="21.3">AY34</text>
<text x="157.7" y="23.1">AR22</text>
<text x="111.3" y="28.4">AN4</text>
<text x="111.4" y="24.8">AK4</text>
<text x="111.4" y="26.6">AK3</text>
<text x="111.3" y="30.2">AR1</text>
<text x="111.3" y="32">AU4</text>
<text x="111.4" y="35.5">AV4</text>
<text x="111.5" y="33.7">AT2</text>
<text x="157.7" y="33.7">BA36</text>
<text x="157.7" y="35.5">BB36</text>
<text x="111.3" y="39.1">AU3</text>
<text x="111.3" y="40.9">AR3</text>
<text x="111.4" y="37.3">BA4</text>
<text x="157.7" y="37.3">BF27</text>
<text x="111.3" y="48">BD9</text>
<text x="111.4" y="42.6">AY2</text>
<text x="111.4" y="44.4">BA3</text>
<text x="111.4" y="46.2">BE9</text>
<text x="157.7" y="48">BE41</text>
<text x="110.4" y="49.7">BD13</text>
<text x="110.6" y="51.5">BF12</text>
<text x="111.5" y="53.3">BF8</text>
<text x="157.7" y="49.7">BE47</text>
<text x="110.4" y="55.1">BD10</text>
<text x="110.4" y="56.9">BD14</text>
<text x="110.5" y="58.6">BE13</text>
<text x="110.5" y="62.2">BE17</text>
<text x="110.5" y="64">BE18</text>
<text x="110.5" y="65.7">BE21</text>
<text x="110.6" y="60.4">BF16</text>
<text x="157.7" y="60.4">AT43</text>
<text x="157.7" y="62.2">BG47</text>
<text x="110.3" y="69.3">BG14</text>
<text x="110.3" y="71.1">BG18</text>
<text x="110.5" y="67.5">BE14</text>
<text x="110.4" y="74.6">BD50</text>
<text x="110.6" y="72.9">BF19</text>
<text x="110.6" y="76.4">BF48</text>
<text x="157.7" y="72.9">AL3</text>
<text x="157.7" y="74.6">AV3</text>
<text x="157.7" y="76.4">BG11</text>
<text x="110.4" y="78.2">BD53</text>
<text x="110.4" y="81.7">BD49</text>
<text x="110.5" y="83.5">BE49</text>
<text x="110.6" y="80">BF52</text>
<text x="157.7" y="80">BG51</text>
<text x="157.7" y="81.7">BA59</text>
<text x="157.7" y="83.5">AT60</text>
<text x="157.7" y="78.2">BD17</text>
<text x="110.4" y="85.3">BD54</text>
<text x="110.5" y="87.1">BE53</text>
<text x="110.6" y="88.9">BF56</text>
<text x="157.7" y="85.3">AK59</text>
<text x="110.4" y="92.4">BC59</text>
<text x="110.5" y="90.6">BE57</text>
<text x="110.5" y="94.2">AY60</text>
<text x="110.5" y="96">BE54</text>
<text x="109.9" y="101.3">AW59</text>
<text x="110.3" y="97.7">BG54</text>
<text x="110.5" y="99.5">BA58</text>
<text x="157.7" y="99.5">AM2</text>
<text x="157.7" y="101.3">AV1</text>
<text x="109.9" y="103.1">AW58</text>
<text x="110.4" y="104.9">AU58</text>
<text x="110.4" y="106.6">AN61</text>
<text x="157.7" y="106.6">BE51</text>
<text x="157.7" y="103.1">BE11</text>
<text x="157.7" y="104.9">BD18</text>
<text x="110.4" y="108.4">AN59</text>
<text x="110.4" y="110.2">AU59</text>
<text x="110.4" y="112">AU61</text>
<text x="110.4" y="113.7">AN58</text>
<text x="157.7" y="108.4">BA61</text>
<text x="157.7" y="110.2">AR59</text>
<text x="157.7" y="112">AK61</text>
<text x="110.4" y="115.5">AR58</text>
<text x="110.5" y="117.3">AK58</text>
<text x="110.7" y="119.1">AL58</text>
<text x="110.2" y="124.4">AM60</text>
<text x="110.3" y="120.9">AG58</text>
<text x="110.3" y="122.6">AG59</text>
<text x="110.4" y="129.8">AH60</text>
<text x="110.6" y="128">AF61</text>
<text x="110.7" y="126.2">AL59</text>
<text x="157.7" y="126.2">BF32</text>
<text x="157.7" y="128">BE33</text>
<text x="157.7" y="129.8">BD33</text>
<text x="157.7" y="131.5">AU30</text>
<text x="157.7" y="133.3">BD30</text>
<text x="157.7" y="135.1">AV30</text>
<text x="157.7" y="136.9">BG30</text>
<text x="110.3" y="138.6">BG39</text>
<text x="110.4" y="140.4">BD42</text>
<text x="110.6" y="142.2">AT22</text>
<text x="157.7" y="138.6">BD29</text>
<text x="157.7" y="140.4">BE30</text>
<text x="157.7" y="142.2">BE28</text>
<text x="157.7" y="144">BD43</text>
<text x="110.5" y="149.3">AV43</text>
<text x="157.7" y="145.8">AT28</text>
<text x="157.7" y="147.5">AV28</text>
<text x="157.7" y="149.3">BD46</text>
<text x="110.4" y="152.9">BD45</text>
<text x="110.6" y="151.1">BF40</text>
<text x="157.7" y="151.1">AT26</text>
<text x="157.7" y="152.9">AU22</text>
<text x="227.6" y="181.9">&lt;Variant Name&gt;</text>
<text x="257.8" y="189.9">21F, 88, Sec.1, Hsin Tai Wu Rd., Hsichih,</text>
<text x="257.8" y="191.7">Taipei Hsien 221, Taiwan, R.O.C.</text>
<text x="227.6" y="195.2">Title</text>
<text x="227.6" y="200.6">Size</text>
<text x="229.4" y="202.4">A3</text>
<text x="234.7" y="200.6">Document Number</text>
<text x="286.3" y="200.6">Rev</text>
<text x="227.6" y="205.9">Date:</text>
<text x="233" y="205.9">Tuesday, September 07, 2010</text>
<text x="263.2" y="205.9">Sheet</text>
<text x="270.3" y="205.9">6</text>
<text x="277.4" y="205.9">of</text>
<text x="286.3" y="205.9">102</text>
</g>
<g font-size="1.6" fill="#000080">
<text x="115.6" y="12.1">U58D</text>
<text x="115.6" y="161.5">SANDYBRIDGE-1-GP-U-NF</text>
</g>
<g font-size="1.6" fill="#004080">
<text x="116.5" y="18.5">SB_DQ0</text>
<text x="116.5" y="20.3">SB_DQ1</text>
<text x="116.5" y="22.1">SB_DQ2</text>
<text x="116.5" y="23.8">SB_DQ3</text>
<text x="147.7" y="22.1">SB_CLK#0</text>
<text x="148.5" y="23.8">SB_CKE0</text>
<text x="148.6" y="20.3">SB_CLK0</text>
<text x="116.5" y="25.6">SB_DQ4</text>
<text x="116.5" y="27.4">SB_DQ5</text>
<text x="116.5" y="29.2">SB_DQ6</text>
<text x="116.5" y="30.9">SB_DQ7</text>
<text x="116.5" y="32.7">SB_DQ8</text>
<text x="116.5" y="34.5">SB_DQ9</text>
<text x="148.6" y="34.5">SB_CLK1</text>
<text x="116.5" y="36.3">SB_DQ10</text>
<text x="116.5" y="38.1">SB_DQ11</text>
<text x="116.5" y="39.8">SB_DQ12</text>
<text x="116.5" y="41.6">SB_DQ13</text>
<text x="147.7" y="36.3">SB_CLK#1</text>
<text x="148.5" y="38.1">SB_CKE1</text>
<text x="116.5" y="43.4">SB_DQ14</text>
<text x="116.5" y="45.2">SB_DQ15</text>
<text x="116.5" y="46.9">SB_DQ16</text>
<text x="116.5" y="48.7">SB_DQ17</text>
<text x="116.5" y="50.5">SB_DQ18</text>
<text x="116.5" y="52.3">SB_DQ19</text>
<text x="148.6" y="48.7">SB_CS#0</text>
<text x="148.6" y="50.5">SB_CS#1</text>
<text x="116.5" y="54.1">SB_DQ20</text>
<text x="116.5" y="55.8">SB_DQ21</text>
<text x="116.5" y="57.6">SB_DQ22</text>
<text x="116.5" y="59.4">SB_DQ23</text>
<text x="116.5" y="61.2">SB_DQ24</text>
<text x="116.5" y="62.9">SB_DQ25</text>
<text x="116.5" y="64.7">SB_DQ26</text>
<text x="148.3" y="61.2">SB_ODT0</text>
<text x="148.3" y="62.9">SB_ODT1</text>
<text x="116.5" y="66.5">SB_DQ27</text>
<text x="116.5" y="68.3">SB_DQ28</text>
<text x="116.5" y="70.1">SB_DQ29</text>
<text x="116.5" y="71.8">SB_DQ30</text>
<text x="116.5" y="73.6">SB_DQ31</text>
<text x="116.5" y="75.4">SB_DQ32</text>
<text x="116.5" y="77.2">SB_DQ33</text>
<text x="147.4" y="73.6">SB_DQS#0</text>
<text x="147.4" y="75.4">SB_DQS#1</text>
<text x="147.4" y="77.2">SB_DQS#2</text>
<text x="116.5" y="79">SB_DQ34</text>
<text x="116.5" y="80.7">SB_DQ35</text>
<text x="116.5" y="82.5">SB_DQ36</text>
<text x="147.4" y="80.7">SB_DQS#4</text>
<text x="147.4" y="82.5">SB_DQS#5</text>
<text x="147.4" y="79">SB_DQS#3</text>
<text x="116.5" y="84.3">SB_DQ37</text>
<text x="116.5" y="86.1">SB_DQ38</text>
<text x="116.5" y="87.8">SB_DQ39</text>
<text x="116.5" y="89.6">SB_DQ40</text>
<text x="147.4" y="84.3">SB_DQS#6</text>
<text x="147.4" y="86.1">SB_DQS#7</text>
<text x="116.5" y="91.4">SB_DQ41</text>
<text x="116.5" y="93.2">SB_DQ42</text>
<text x="116.5" y="95">SB_DQ43</text>
<text x="116.5" y="96.7">SB_DQ44</text>
<text x="116.5" y="98.5">SB_DQ45</text>
<text x="116.5" y="100.3">SB_DQ46</text>
<text x="148.2" y="100.3">SB_DQS0</text>
<text x="116.5" y="102.1">SB_DQ47</text>
<text x="116.5" y="103.8">SB_DQ48</text>
<text x="116.5" y="105.6">SB_DQ49</text>
<text x="116.5" y="107.4">SB_DQ50</text>
<text x="148.2" y="107.4">SB_DQS4</text>
<text x="148.2" y="102.1">SB_DQS1</text>
<text x="148.2" y="103.8">SB_DQS2</text>
<text x="148.2" y="105.6">SB_DQS3</text>
<text x="116.5" y="109.2">SB_DQ51</text>
<text x="116.5" y="111">SB_DQ52</text>
<text x="116.5" y="112.7">SB_DQ53</text>
<text x="148.2" y="109.2">SB_DQS5</text>
<text x="148.2" y="111">SB_DQS6</text>
<text x="148.2" y="112.7">SB_DQS7</text>
<text x="116.5" y="114.5">SB_DQ54</text>
<text x="116.5" y="116.3">SB_DQ55</text>
<text x="116.5" y="118.1">SB_DQ56</text>
<text x="116.5" y="119.8">SB_DQ57</text>
<text x="116.5" y="121.6">SB_DQ58</text>
<text x="116.5" y="123.4">SB_DQ59</text>
<text x="116.5" y="125.2">SB_DQ60</text>
<text x="116.5" y="127">SB_DQ61</text>
<text x="116.5" y="128.7">SB_DQ62</text>
<text x="116.5" y="130.5">SB_DQ63</text>
<text x="149.3" y="127">SB_MA0</text>
<text x="149.3" y="128.7">SB_MA1</text>
<text x="149.3" y="130.5">SB_MA2</text>
<text x="149.3" y="132.3">SB_MA3</text>
<text x="149.3" y="134.1">SB_MA4</text>
<text x="149.3" y="135.8">SB_MA5</text>
<text x="149.3" y="137.6">SB_MA6</text>
<text x="116.5" y="139.4">SB_BS0</text>
<text x="116.5" y="141.2">SB_BS1</text>
<text x="116.5" y="143">SB_BS2</text>
<text x="149.3" y="139.4">SB_MA7</text>
<text x="149.3" y="141.2">SB_MA8</text>
<text x="149.3" y="143">SB_MA9</text>
<text x="148.5" y="144.7">SB_MA10</text>
<text x="148.5" y="146.5">SB_MA11</text>
<text x="148.5" y="148.3">SB_MA12</text>
<text x="116.5" y="150.1">SB_CAS#</text>
<text x="116.5" y="151.8">SB_RAS#</text>
<text x="116.5" y="153.6">SB_WE#</text>
<text x="148.5" y="150.1">SB_MA13</text>
<text x="148.5" y="151.8">SB_MA14</text>
<text x="148.5" y="153.6">SB_MA15</text>
</g>
</svg>
